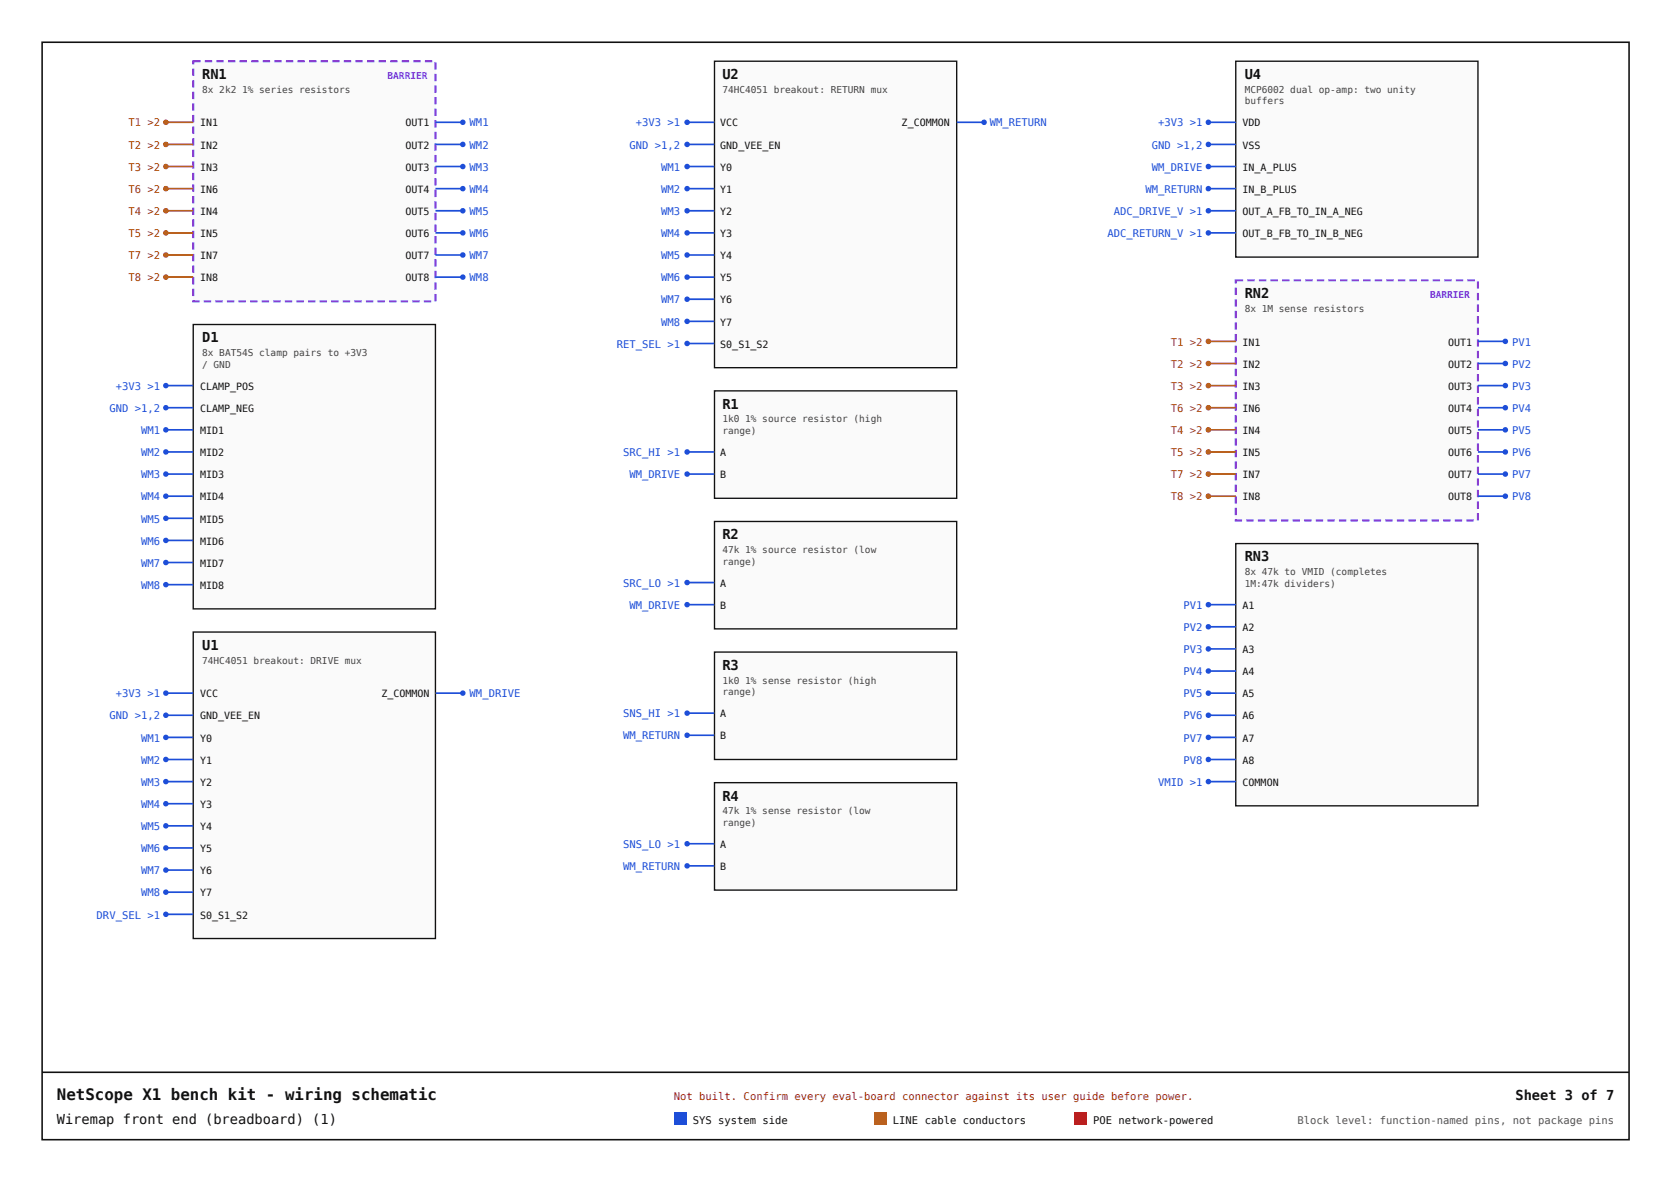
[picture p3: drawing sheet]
<svg xmlns="http://www.w3.org/2000/svg" width="420mm" height="297mm" viewBox="0 0 420 297" stroke-linecap="round" stroke-linejoin="round" font-family="sans-serif">
<path d="M48.6 15.4h60.8v60.3h-60.8z" fill="#fafafa"/>
<path d="M51.5 15.1h1.8v.5h-1.8zM54.4 15.1h1.8v.5h-1.8zM57.3 15.1h1.8v.5h-1.8zM60.2 15.1h1.9v.5h-1.9zM63.1 15.1h1.9v.5h-1.9zM66 15.1h1.9v.5h-1.9zM68.9 15.1h1.9v.5h-1.9zM71.9 15.1h1.8v.5h-1.8zM74.8 15.1h1.8v.5h-1.8zM77.7 15.1h1.8v.5h-1.8zM80.6 15.1h1.8v.5h-1.8zM83.5 15.1h1.8v.5h-1.8zM86.4 15.1h1.9v.5h-1.9zM89.3 15.1h1.9v.5h-1.9zM92.2 15.1h1.9v.5h-1.9zM95.1 15.1h1.9v.5h-1.9zM98.1 15.1h1.8v.5h-1.8zM101 15.1h1.8v.5h-1.8zM103.9 15.1h1.8v.5h-1.8zM106.8 15.1h1.8v.5h-1.8zM109.2 15.6h.5v1.9h-.5zM109.2 18.6h.5v1.8h-.5zM109.2 21.5h.5v1.8h-.5zM109.2 24.4h.5v1.8h-.5zM109.2 27.3h.5v1.8h-.5zM109.2 30.2h.5v1.9h-.5zM109.2 33.1h.5v1.9h-.5zM109.2 36h.5v1.9h-.5zM109.2 38.9h.5v1.9h-.5zM109.2 41.8h.5v1.9h-.5zM109.2 44.8h.5v1.8h-.5zM109.2 47.7h.5v1.8h-.5zM109.2 50.6h.5v1.8h-.5zM109.2 53.5h.5v1.8h-.5zM109.2 56.4h.5v1.9h-.5zM109.2 59.3h.5v1.9h-.5zM109.2 62.2h.5v1.9h-.5zM109.2 65.1h.5v1.9h-.5zM109.2 68h.5v1.9h-.5zM109.2 71h.5v1.8h-.5zM109.2 73.9h.5v1.8h-.5zM106.5 75.5h1.9v.5h-1.9zM103.6 75.5h1.9v.5h-1.9zM100.7 75.5h1.9v.5h-1.9zM97.8 75.5h1.8v.5h-1.8zM94.9 75.5h1.8v.5h-1.8zM92 75.5h1.8v.5h-1.8zM89.1 75.5h1.8v.5h-1.8zM86.1 75.5h1.9v.5h-1.9zM83.2 75.5h1.9v.5h-1.9zM80.3 75.5h1.9v.5h-1.9zM77.4 75.5h1.9v.5h-1.9zM74.5 75.5h1.9v.5h-1.9zM71.6 75.5h1.8v.5h-1.8zM68.7 75.5h1.8v.5h-1.8zM65.8 75.5h1.8v.5h-1.8zM62.9 75.5h1.8v.5h-1.8zM59.9 75.5h1.9v.5h-1.9zM57 75.5h1.9v.5h-1.9zM54.1 75.5h1.9v.5h-1.9zM51.2 75.5h1.9v.5h-1.9zM48.3 75.5h.5v.2h-.2v-.2h1.6v.5h-1.9zM48.3 72.5h.5v1.9h-.5zM48.3 69.6h.5v1.9h-.5zM48.3 66.7h.5v1.9h-.5zM48.3 63.8h.5v1.9h-.5zM48.3 60.9h.5v1.9h-.5zM48.3 58h.5v1.8h-.5zM48.3 55.1h.5v1.8h-.5zM48.3 52.2h.5v1.8h-.5zM48.3 49.3h.5v1.8h-.5zM48.3 46.3h.5v1.9h-.5zM48.3 43.4h.5v1.9h-.5zM48.3 40.5h.5v1.9h-.5zM48.3 37.6h.5v1.9h-.5zM48.3 34.7h.5v1.9h-.5zM48.3 31.8h.5v1.8h-.5zM48.3 28.9h.5v1.8h-.5zM48.3 26h.5v1.8h-.5zM48.3 23.1h.5v1.8h-.5zM48.3 20.1h.5v1.9h-.5zM48.3 17.2h.5v1.9h-.5zM48.3 15.1h2.1v.5h-1.8v-.2h.2v.8h-.5z" fill="#7c3aed"/>
<path d="M41.7 30.7h6.9" fill="none" stroke="#b45309" stroke-width=".42"/>
<circle cx="41.7" cy="30.7" r=".69" fill="#b45309"/>
<path d="M41.7 36.3h6.9" fill="none" stroke="#b45309" stroke-width=".42"/>
<circle cx="41.7" cy="36.3" r=".69" fill="#b45309"/>
<path d="M41.7 41.8h6.9" fill="none" stroke="#b45309" stroke-width=".42"/>
<circle cx="41.7" cy="41.8" r=".69" fill="#b45309"/>
<path d="M41.7 47.4h6.9" fill="none" stroke="#b45309" stroke-width=".42"/>
<circle cx="41.7" cy="47.4" r=".69" fill="#b45309"/>
<path d="M41.7 53h6.9" fill="none" stroke="#b45309" stroke-width=".42"/>
<circle cx="41.7" cy="53" r=".69" fill="#b45309"/>
<path d="M41.7 58.5h6.9" fill="none" stroke="#b45309" stroke-width=".42"/>
<circle cx="41.7" cy="58.5" r=".69" fill="#b45309"/>
<path d="M41.7 64.1h6.9" fill="none" stroke="#b45309" stroke-width=".42"/>
<circle cx="41.7" cy="64.1" r=".69" fill="#b45309"/>
<path d="M41.7 69.6h6.9" fill="none" stroke="#b45309" stroke-width=".42"/>
<circle cx="41.7" cy="69.6" r=".69" fill="#b45309"/>
<path d="M109.4 30.7h6.9" fill="none" stroke="#1d4ed8" stroke-width=".42"/>
<circle cx="116.3" cy="30.7" r=".69" fill="#1d4ed8"/>
<path d="M109.4 36.3h6.9" fill="none" stroke="#1d4ed8" stroke-width=".42"/>
<circle cx="116.3" cy="36.3" r=".69" fill="#1d4ed8"/>
<path d="M109.4 41.8h6.9" fill="none" stroke="#1d4ed8" stroke-width=".42"/>
<circle cx="116.3" cy="41.8" r=".69" fill="#1d4ed8"/>
<path d="M109.4 47.4h6.9" fill="none" stroke="#1d4ed8" stroke-width=".42"/>
<circle cx="116.3" cy="47.4" r=".69" fill="#1d4ed8"/>
<path d="M109.4 53h6.9" fill="none" stroke="#1d4ed8" stroke-width=".42"/>
<circle cx="116.3" cy="53" r=".69" fill="#1d4ed8"/>
<path d="M109.4 58.5h6.9" fill="none" stroke="#1d4ed8" stroke-width=".42"/>
<circle cx="116.3" cy="58.5" r=".69" fill="#1d4ed8"/>
<path d="M109.4 64.1h6.9" fill="none" stroke="#1d4ed8" stroke-width=".42"/>
<circle cx="116.3" cy="64.1" r=".69" fill="#1d4ed8"/>
<path d="M109.4 69.6h6.9" fill="none" stroke="#1d4ed8" stroke-width=".42"/>
<circle cx="116.3" cy="69.6" r=".69" fill="#1d4ed8"/>
<path d="M48.6 81.5h60.8v71.5h-60.8z" fill="#fafafa"/>
<path d="M48.6 81.5h60.8v71.5h-60.8z" fill="none" stroke="#111" stroke-width=".34"/>
<path d="M41.7 96.9h6.9" fill="none" stroke="#1d4ed8" stroke-width=".42"/>
<circle cx="41.7" cy="96.9" r=".69" fill="#1d4ed8"/>
<path d="M41.7 102.5h6.9" fill="none" stroke="#1d4ed8" stroke-width=".42"/>
<circle cx="41.7" cy="102.5" r=".69" fill="#1d4ed8"/>
<path d="M41.7 108h6.9" fill="none" stroke="#1d4ed8" stroke-width=".42"/>
<circle cx="41.7" cy="108" r=".69" fill="#1d4ed8"/>
<path d="M41.7 113.6h6.9" fill="none" stroke="#1d4ed8" stroke-width=".42"/>
<circle cx="41.7" cy="113.6" r=".69" fill="#1d4ed8"/>
<path d="M41.7 119.1h6.9" fill="none" stroke="#1d4ed8" stroke-width=".42"/>
<circle cx="41.7" cy="119.1" r=".69" fill="#1d4ed8"/>
<path d="M41.7 124.7h6.9" fill="none" stroke="#1d4ed8" stroke-width=".42"/>
<circle cx="41.7" cy="124.7" r=".69" fill="#1d4ed8"/>
<path d="M41.7 130.2h6.9" fill="none" stroke="#1d4ed8" stroke-width=".42"/>
<circle cx="41.7" cy="130.2" r=".69" fill="#1d4ed8"/>
<path d="M41.7 135.8h6.9" fill="none" stroke="#1d4ed8" stroke-width=".42"/>
<circle cx="41.7" cy="135.8" r=".69" fill="#1d4ed8"/>
<path d="M41.7 141.4h6.9" fill="none" stroke="#1d4ed8" stroke-width=".42"/>
<circle cx="41.7" cy="141.4" r=".69" fill="#1d4ed8"/>
<path d="M41.7 146.9h6.9" fill="none" stroke="#1d4ed8" stroke-width=".42"/>
<circle cx="41.7" cy="146.9" r=".69" fill="#1d4ed8"/>
<path d="M48.6 158.8h60.8v77h-60.8z" fill="#fafafa"/>
<path d="M48.6 158.8h60.8v77h-60.8z" fill="none" stroke="#111" stroke-width=".34"/>
<path d="M41.7 174.2h6.9" fill="none" stroke="#1d4ed8" stroke-width=".42"/>
<circle cx="41.7" cy="174.2" r=".69" fill="#1d4ed8"/>
<path d="M41.7 179.7h6.9" fill="none" stroke="#1d4ed8" stroke-width=".42"/>
<circle cx="41.7" cy="179.7" r=".69" fill="#1d4ed8"/>
<path d="M41.7 185.3h6.9" fill="none" stroke="#1d4ed8" stroke-width=".42"/>
<circle cx="41.7" cy="185.3" r=".69" fill="#1d4ed8"/>
<path d="M41.7 190.8h6.9" fill="none" stroke="#1d4ed8" stroke-width=".42"/>
<circle cx="41.7" cy="190.8" r=".69" fill="#1d4ed8"/>
<path d="M41.7 196.4h6.9" fill="none" stroke="#1d4ed8" stroke-width=".42"/>
<circle cx="41.7" cy="196.4" r=".69" fill="#1d4ed8"/>
<path d="M41.7 202h6.9" fill="none" stroke="#1d4ed8" stroke-width=".42"/>
<circle cx="41.7" cy="202" r=".69" fill="#1d4ed8"/>
<path d="M41.7 207.5h6.9" fill="none" stroke="#1d4ed8" stroke-width=".42"/>
<circle cx="41.7" cy="207.5" r=".69" fill="#1d4ed8"/>
<path d="M41.7 213.1h6.9" fill="none" stroke="#1d4ed8" stroke-width=".42"/>
<circle cx="41.7" cy="213.1" r=".69" fill="#1d4ed8"/>
<path d="M41.7 218.6h6.9" fill="none" stroke="#1d4ed8" stroke-width=".42"/>
<circle cx="41.7" cy="218.6" r=".69" fill="#1d4ed8"/>
<path d="M41.7 224.2h6.9" fill="none" stroke="#1d4ed8" stroke-width=".42"/>
<circle cx="41.7" cy="224.2" r=".69" fill="#1d4ed8"/>
<path d="M109.4 174.2h6.9" fill="none" stroke="#1d4ed8" stroke-width=".42"/>
<circle cx="116.3" cy="174.2" r=".69" fill="#1d4ed8"/>
<path d="M41.7 229.7h6.9" fill="none" stroke="#1d4ed8" stroke-width=".42"/>
<circle cx="41.7" cy="229.7" r=".69" fill="#1d4ed8"/>
<path d="M179.6 15.4h60.8v77h-60.8z" fill="#fafafa"/>
<path d="M179.6 15.4h60.8v77h-60.8z" fill="none" stroke="#111" stroke-width=".34"/>
<path d="M172.7 30.7h6.9" fill="none" stroke="#1d4ed8" stroke-width=".42"/>
<circle cx="172.7" cy="30.7" r=".69" fill="#1d4ed8"/>
<path d="M172.7 36.3h6.9" fill="none" stroke="#1d4ed8" stroke-width=".42"/>
<circle cx="172.7" cy="36.3" r=".69" fill="#1d4ed8"/>
<path d="M172.7 41.8h6.9" fill="none" stroke="#1d4ed8" stroke-width=".42"/>
<circle cx="172.7" cy="41.8" r=".69" fill="#1d4ed8"/>
<path d="M172.7 47.4h6.9" fill="none" stroke="#1d4ed8" stroke-width=".42"/>
<circle cx="172.7" cy="47.4" r=".69" fill="#1d4ed8"/>
<path d="M172.7 53h6.9" fill="none" stroke="#1d4ed8" stroke-width=".42"/>
<circle cx="172.7" cy="53" r=".69" fill="#1d4ed8"/>
<path d="M172.7 58.5h6.9" fill="none" stroke="#1d4ed8" stroke-width=".42"/>
<circle cx="172.7" cy="58.5" r=".69" fill="#1d4ed8"/>
<path d="M172.7 64.1h6.9" fill="none" stroke="#1d4ed8" stroke-width=".42"/>
<circle cx="172.7" cy="64.1" r=".69" fill="#1d4ed8"/>
<path d="M172.7 69.6h6.9" fill="none" stroke="#1d4ed8" stroke-width=".42"/>
<circle cx="172.7" cy="69.6" r=".69" fill="#1d4ed8"/>
<path d="M172.7 75.2h6.9" fill="none" stroke="#1d4ed8" stroke-width=".42"/>
<circle cx="172.7" cy="75.2" r=".69" fill="#1d4ed8"/>
<path d="M172.7 80.7h6.9" fill="none" stroke="#1d4ed8" stroke-width=".42"/>
<circle cx="172.7" cy="80.7" r=".69" fill="#1d4ed8"/>
<path d="M240.4 30.7h6.9" fill="none" stroke="#1d4ed8" stroke-width=".42"/>
<circle cx="247.3" cy="30.7" r=".69" fill="#1d4ed8"/>
<path d="M172.7 86.3h6.9" fill="none" stroke="#1d4ed8" stroke-width=".42"/>
<circle cx="172.7" cy="86.3" r=".69" fill="#1d4ed8"/>
<path d="M179.6 98.2h60.8v27h-60.8z" fill="#fafafa"/>
<path d="M179.6 98.2h60.8v27h-60.8z" fill="none" stroke="#111" stroke-width=".34"/>
<path d="M172.7 113.6h6.9" fill="none" stroke="#1d4ed8" stroke-width=".42"/>
<circle cx="172.7" cy="113.6" r=".69" fill="#1d4ed8"/>
<path d="M172.7 119.1h6.9" fill="none" stroke="#1d4ed8" stroke-width=".42"/>
<circle cx="172.7" cy="119.1" r=".69" fill="#1d4ed8"/>
<path d="M179.6 131h60.8v27h-60.8z" fill="#fafafa"/>
<path d="M179.6 131h60.8v27h-60.8z" fill="none" stroke="#111" stroke-width=".34"/>
<path d="M172.7 146.4h6.9" fill="none" stroke="#1d4ed8" stroke-width=".42"/>
<circle cx="172.7" cy="146.4" r=".69" fill="#1d4ed8"/>
<path d="M172.7 151.9h6.9" fill="none" stroke="#1d4ed8" stroke-width=".42"/>
<circle cx="172.7" cy="151.9" r=".69" fill="#1d4ed8"/>
<path d="M179.6 163.8h60.8v27h-60.8z" fill="#fafafa"/>
<path d="M179.6 163.8h60.8v27h-60.8z" fill="none" stroke="#111" stroke-width=".34"/>
<path d="M172.7 179.2h6.9" fill="none" stroke="#1d4ed8" stroke-width=".42"/>
<circle cx="172.7" cy="179.2" r=".69" fill="#1d4ed8"/>
<path d="M172.7 184.8h6.9" fill="none" stroke="#1d4ed8" stroke-width=".42"/>
<circle cx="172.7" cy="184.8" r=".69" fill="#1d4ed8"/>
<path d="M179.6 196.7h60.8v27h-60.8z" fill="#fafafa"/>
<path d="M179.6 196.7h60.8v27h-60.8z" fill="none" stroke="#111" stroke-width=".34"/>
<path d="M172.7 212h6.9" fill="none" stroke="#1d4ed8" stroke-width=".42"/>
<circle cx="172.7" cy="212" r=".69" fill="#1d4ed8"/>
<path d="M172.7 217.6h6.9" fill="none" stroke="#1d4ed8" stroke-width=".42"/>
<circle cx="172.7" cy="217.6" r=".69" fill="#1d4ed8"/>
<path d="M310.6 15.4h60.8v49.2h-60.8z" fill="#fafafa"/>
<path d="M310.6 15.4h60.8v49.2h-60.8z" fill="none" stroke="#111" stroke-width=".34"/>
<path d="M303.7 30.7h6.9" fill="none" stroke="#1d4ed8" stroke-width=".42"/>
<circle cx="303.7" cy="30.7" r=".69" fill="#1d4ed8"/>
<path d="M303.7 36.3h6.9" fill="none" stroke="#1d4ed8" stroke-width=".42"/>
<circle cx="303.7" cy="36.3" r=".69" fill="#1d4ed8"/>
<path d="M303.7 41.8h6.9" fill="none" stroke="#1d4ed8" stroke-width=".42"/>
<circle cx="303.7" cy="41.8" r=".69" fill="#1d4ed8"/>
<path d="M303.7 47.4h6.9" fill="none" stroke="#1d4ed8" stroke-width=".42"/>
<circle cx="303.7" cy="47.4" r=".69" fill="#1d4ed8"/>
<path d="M303.7 53h6.9" fill="none" stroke="#1d4ed8" stroke-width=".42"/>
<circle cx="303.7" cy="53" r=".69" fill="#1d4ed8"/>
<path d="M303.7 58.5h6.9" fill="none" stroke="#1d4ed8" stroke-width=".42"/>
<circle cx="303.7" cy="58.5" r=".69" fill="#1d4ed8"/>
<path d="M310.6 70.4h60.8v60.4h-60.8z" fill="#fafafa"/>
<path d="M313.5 70.2h1.8v.5h-1.8zM316.4 70.2h1.8v.5h-1.8zM319.3 70.2h1.9v.5h-1.9zM322.2 70.2h1.9v.5h-1.9zM325.1 70.2h1.9v.5h-1.9zM328 70.2h1.9v.5h-1.9zM330.9 70.2h1.9v.5h-1.9zM333.9 70.2h1.8v.5h-1.8zM336.8 70.2h1.8v.5h-1.8zM339.7 70.2h1.8v.5h-1.8zM342.6 70.2h1.8v.5h-1.8zM345.5 70.2h1.9v.5h-1.9zM348.4 70.2h1.9v.5h-1.9zM351.3 70.2h1.9v.5h-1.9zM354.2 70.2h1.9v.5h-1.9zM357.1 70.2h1.9v.5h-1.9zM360.1 70.2h1.8v.5h-1.8zM363 70.2h1.8v.5h-1.8zM365.9 70.2h1.8v.5h-1.8zM368.8 70.2h1.8v.5h-1.8zM371.2 70.7h.5v1.8h-.5zM371.2 73.6h.5v1.9h-.5zM371.2 76.5h.5v1.9h-.5zM371.2 79.4h.5v1.9h-.5zM371.2 82.3h.5v1.9h-.5zM371.2 85.2h.5v1.9h-.5zM371.2 88.2h.5v1.8h-.5zM371.2 91.1h.5v1.8h-.5zM371.2 94h.5v1.8h-.5zM371.2 96.9h.5v1.8h-.5zM371.2 99.8h.5v1.9h-.5zM371.2 102.7h.5v1.9h-.5zM371.2 105.6h.5v1.9h-.5zM371.2 108.5h.5v1.9h-.5zM371.2 111.4h.5v1.9h-.5zM371.2 114.4h.5v1.8h-.5zM371.2 117.3h.5v1.8h-.5zM371.2 120.2h.5v1.8h-.5zM371.2 123.1h.5v1.8h-.5zM371.2 126h.5v1.9h-.5zM371.2 128.9h.5v1.9h-.5zM368.5 130.5h1.9v.5h-1.9zM365.6 130.5h1.9v.5h-1.9zM362.7 130.5h1.9v.5h-1.9zM359.8 130.5h1.8v.5h-1.8zM356.9 130.5h1.8v.5h-1.8zM354 130.5h1.8v.5h-1.8zM351.1 130.5h1.8v.5h-1.8zM348.1 130.5h1.9v.5h-1.9zM345.2 130.5h1.9v.5h-1.9zM342.3 130.5h1.9v.5h-1.9zM339.4 130.5h1.9v.5h-1.9zM336.5 130.5h1.9v.5h-1.9zM333.6 130.5h1.8v.5h-1.8zM330.7 130.5h1.8v.5h-1.8zM327.8 130.5h1.8v.5h-1.8zM324.9 130.5h1.8v.5h-1.8zM321.9 130.5h1.9v.5h-1.9zM319 130.5h1.9v.5h-1.9zM316.1 130.5h1.9v.5h-1.9zM313.2 130.5h1.9v.5h-1.9zM310.3 130.5h.5v.3h-.2v-.3h1.6v.5h-1.9zM310.3 127.6h.5v1.8h-.5zM310.3 124.7h.5v1.8h-.5zM310.3 121.8h.5v1.8h-.5zM310.3 118.9h.5v1.8h-.5zM310.3 115.9h.5v1.9h-.5zM310.3 113h.5v1.9h-.5zM310.3 110.1h.5v1.9h-.5zM310.3 107.2h.5v1.9h-.5zM310.3 104.3h.5v1.9h-.5zM310.3 101.4h.5v1.8h-.5zM310.3 98.5h.5v1.8h-.5zM310.3 95.6h.5v1.8h-.5zM310.3 92.7h.5v1.8h-.5zM310.3 89.7h.5v1.9h-.5zM310.3 86.8h.5v1.9h-.5zM310.3 83.9h.5v1.9h-.5zM310.3 81h.5v1.9h-.5zM310.3 78.1h.5v1.9h-.5zM310.3 75.2h.5v1.8h-.5zM310.3 72.3h.5v1.8h-.5zM310.3 70.2h2.1v.5h-1.8v-.3h.2v.8h-.5z" fill="#7c3aed"/>
<path d="M303.7 85.8h6.9" fill="none" stroke="#b45309" stroke-width=".42"/>
<circle cx="303.7" cy="85.8" r=".69" fill="#b45309"/>
<path d="M303.7 91.3h6.9" fill="none" stroke="#b45309" stroke-width=".42"/>
<circle cx="303.7" cy="91.3" r=".69" fill="#b45309"/>
<path d="M303.7 96.9h6.9" fill="none" stroke="#b45309" stroke-width=".42"/>
<circle cx="303.7" cy="96.9" r=".69" fill="#b45309"/>
<path d="M303.7 102.5h6.9" fill="none" stroke="#b45309" stroke-width=".42"/>
<circle cx="303.7" cy="102.5" r=".69" fill="#b45309"/>
<path d="M303.7 108h6.9" fill="none" stroke="#b45309" stroke-width=".42"/>
<circle cx="303.7" cy="108" r=".69" fill="#b45309"/>
<path d="M303.7 113.6h6.9" fill="none" stroke="#b45309" stroke-width=".42"/>
<circle cx="303.7" cy="113.6" r=".69" fill="#b45309"/>
<path d="M303.7 119.1h6.9" fill="none" stroke="#b45309" stroke-width=".42"/>
<circle cx="303.7" cy="119.1" r=".69" fill="#b45309"/>
<path d="M303.7 124.7h6.9" fill="none" stroke="#b45309" stroke-width=".42"/>
<circle cx="303.7" cy="124.7" r=".69" fill="#b45309"/>
<path d="M371.4 85.8h6.9" fill="none" stroke="#1d4ed8" stroke-width=".42"/>
<circle cx="378.3" cy="85.8" r=".69" fill="#1d4ed8"/>
<path d="M371.4 91.3h6.9" fill="none" stroke="#1d4ed8" stroke-width=".42"/>
<circle cx="378.3" cy="91.3" r=".69" fill="#1d4ed8"/>
<path d="M371.4 96.9h6.9" fill="none" stroke="#1d4ed8" stroke-width=".42"/>
<circle cx="378.3" cy="96.9" r=".69" fill="#1d4ed8"/>
<path d="M371.4 102.5h6.9" fill="none" stroke="#1d4ed8" stroke-width=".42"/>
<circle cx="378.3" cy="102.5" r=".69" fill="#1d4ed8"/>
<path d="M371.4 108h6.9" fill="none" stroke="#1d4ed8" stroke-width=".42"/>
<circle cx="378.3" cy="108" r=".69" fill="#1d4ed8"/>
<path d="M371.4 113.6h6.9" fill="none" stroke="#1d4ed8" stroke-width=".42"/>
<circle cx="378.3" cy="113.6" r=".69" fill="#1d4ed8"/>
<path d="M371.4 119.1h6.9" fill="none" stroke="#1d4ed8" stroke-width=".42"/>
<circle cx="378.3" cy="119.1" r=".69" fill="#1d4ed8"/>
<path d="M371.4 124.7h6.9" fill="none" stroke="#1d4ed8" stroke-width=".42"/>
<circle cx="378.3" cy="124.7" r=".69" fill="#1d4ed8"/>
<path d="M310.6 136.6h60.8v65.9h-60.8z" fill="#fafafa"/>
<path d="M310.6 136.6h60.8v65.9h-60.8z" fill="none" stroke="#111" stroke-width=".34"/>
<path d="M303.7 151.9h6.9" fill="none" stroke="#1d4ed8" stroke-width=".42"/>
<circle cx="303.7" cy="151.9" r=".69" fill="#1d4ed8"/>
<path d="M303.7 157.5h6.9" fill="none" stroke="#1d4ed8" stroke-width=".42"/>
<circle cx="303.7" cy="157.5" r=".69" fill="#1d4ed8"/>
<path d="M303.7 163.1h6.9" fill="none" stroke="#1d4ed8" stroke-width=".42"/>
<circle cx="303.7" cy="163.1" r=".69" fill="#1d4ed8"/>
<path d="M303.7 168.6h6.9" fill="none" stroke="#1d4ed8" stroke-width=".42"/>
<circle cx="303.7" cy="168.6" r=".69" fill="#1d4ed8"/>
<path d="M303.7 174.2h6.9" fill="none" stroke="#1d4ed8" stroke-width=".42"/>
<circle cx="303.7" cy="174.2" r=".69" fill="#1d4ed8"/>
<path d="M303.7 179.7h6.9" fill="none" stroke="#1d4ed8" stroke-width=".42"/>
<circle cx="303.7" cy="179.7" r=".69" fill="#1d4ed8"/>
<path d="M303.7 185.3h6.9" fill="none" stroke="#1d4ed8" stroke-width=".42"/>
<circle cx="303.7" cy="185.3" r=".69" fill="#1d4ed8"/>
<path d="M303.7 190.8h6.9" fill="none" stroke="#1d4ed8" stroke-width=".42"/>
<circle cx="303.7" cy="190.8" r=".69" fill="#1d4ed8"/>
<path d="M303.7 196.4h6.9" fill="none" stroke="#1d4ed8" stroke-width=".42"/>
<circle cx="303.7" cy="196.4" r=".69" fill="#1d4ed8"/>
<path d="M10.6 10.6h398.8v275.8h-398.8zM10.6 269.4h398.8" fill="none" stroke="#111" stroke-width=".4"/>
<path d="M169.4 279.5h3.2v3.2h-3.2z" fill="#1d4ed8"/>
<path d="M219.7 279.5h3.1v3.2h-3.1z" fill="#b45309"/>
<path d="M269.9 279.5h3.2v3.2h-3.2z" fill="#b91c1c"/>
<text font-size="4" fill="#111" x="14.3" y="276.3">NetScope X1 bench kit - wiring schematic</text>
<g font-size="3.4" fill="#111">
<text x="50.8" y="19.9">RN1</text>
<text x="181.5" y="19.9">U2</text>
<text x="312.8" y="19.9">U4</text>
<text x="312.8" y="74.9">RN2</text>
<text x="50.8" y="86">D1</text>
<text x="181.5" y="102.7">R1</text>
<text x="181.5" y="135.5">R2</text>
<text x="312.8" y="141.1">RN3</text>
<text x="50.8" y="163.3">U1</text>
<text x="181.5" y="168.3">R3</text>
<text x="181.5" y="201.2">R4</text>
<text x="380.9" y="276.3">Sheet 3 of 7</text>
<text x="14.3" y="282.4">Wiremap front end (breadboard) (1)</text>
</g>
<g font-size="2.6" fill="#b45309">
<text x="32.3" y="31.8">T1 &gt;2</text>
<text x="32.3" y="37.3">T2 &gt;2</text>
<text x="32.3" y="42.9">T3 &gt;2</text>
<text x="32.3" y="48.5">T6 &gt;2</text>
<text x="32.3" y="54">T4 &gt;2</text>
<text x="32.3" y="59.6">T5 &gt;2</text>
<text x="32.3" y="65.1">T7 &gt;2</text>
<text x="32.3" y="70.7">T8 &gt;2</text>
<text x="294.3" y="86.8">T1 &gt;2</text>
<text x="294.3" y="92.4">T2 &gt;2</text>
<text x="294.3" y="97.9">T3 &gt;2</text>
<text x="294.3" y="103.5">T6 &gt;2</text>
<text x="294.3" y="109.1">T4 &gt;2</text>
<text x="294.3" y="114.6">T5 &gt;2</text>
<text x="294.3" y="120.2">T7 &gt;2</text>
<text x="294.3" y="125.7">T8 &gt;2</text>
</g>
<g font-size="2.6" fill="#1d4ed8">
<text x="118" y="31.8">WM1</text>
<text x="159.8" y="31.8">+3V3 &gt;1</text>
<text x="248.8" y="31.8">WM_RETURN</text>
<text x="291.1" y="31.8">+3V3 &gt;1</text>
<text x="118" y="37.3">WM2</text>
<text x="158.2" y="37.3">GND &gt;1,2</text>
<text x="289.5" y="37.3">GND &gt;1,2</text>
<text x="118" y="42.9">WM3</text>
<text x="166.2" y="42.9">WM1</text>
<text x="289.5" y="42.9">WM_DRIVE</text>
<text x="118" y="48.5">WM4</text>
<text x="166.2" y="48.5">WM2</text>
<text x="287.9" y="48.5">WM_RETURN</text>
<text x="118" y="54">WM5</text>
<text x="118" y="59.6">WM6</text>
<text x="166.2" y="54">WM3</text>
<text x="166.2" y="59.6">WM4</text>
<text x="278.3" y="59.6">ADC_RETURN_V &gt;1</text>
<text x="279.9" y="54">ADC_DRIVE_V &gt;1</text>
<text x="118" y="65.1">WM7</text>
<text x="166.2" y="65.1">WM5</text>
<text x="118" y="70.7">WM8</text>
<text x="166.2" y="70.7">WM6</text>
<text x="166.2" y="76.2">WM7</text>
<text x="166.2" y="81.8">WM8</text>
<text x="155" y="87.4">RET_SEL &gt;1</text>
<text x="380" y="86.8">PV1</text>
<text x="380" y="92.4">PV2</text>
<text x="29.1" y="97.9">+3V3 &gt;1</text>
<text x="380" y="97.9">PV3</text>
<text x="27.5" y="103.5">GND &gt;1,2</text>
<text x="380" y="103.5">PV4</text>
<text x="35.4" y="109.1">WM1</text>
<text x="380" y="109.1">PV5</text>
<text x="35.4" y="114.6">WM2</text>
<text x="156.6" y="114.6">SRC_HI &gt;1</text>
<text x="380" y="114.6">PV6</text>
<text x="35.4" y="120.2">WM3</text>
<text x="35.4" y="125.7">WM4</text>
<text x="158.2" y="120.2">WM_DRIVE</text>
<text x="380" y="120.2">PV7</text>
<text x="380" y="125.7">PV8</text>
<text x="35.4" y="131.3">WM5</text>
<text x="35.4" y="136.9">WM6</text>
<text x="35.4" y="142.4">WM7</text>
<text x="35.4" y="148">WM8</text>
<text x="156.6" y="147.4">SRC_LO &gt;1</text>
<text x="158.2" y="153">WM_DRIVE</text>
<text x="297.4" y="153">PV1</text>
<text x="297.4" y="158.6">PV2</text>
<text x="297.4" y="164.1">PV3</text>
<text x="297.4" y="169.7">PV4</text>
<text x="29.1" y="175.2">+3V3 &gt;1</text>
<text x="118" y="175.2">WM_DRIVE</text>
<text x="297.4" y="175.2">PV5</text>
<text x="27.5" y="180.8">GND &gt;1,2</text>
<text x="156.6" y="180.3">SNS_HI &gt;1</text>
<text x="156.6" y="185.8">WM_RETURN</text>
<text x="297.4" y="180.8">PV6</text>
<text x="35.4" y="186.3">WM1</text>
<text x="35.4" y="191.9">WM2</text>
<text x="297.4" y="186.3">PV7</text>
<text x="297.4" y="191.9">PV8</text>
<text x="35.4" y="197.5">WM3</text>
<text x="291.1" y="197.5">VMID &gt;1</text>
<text x="35.4" y="203">WM4</text>
<text x="35.4" y="208.6">WM5</text>
<text x="35.4" y="214.1">WM6</text>
<text x="156.6" y="213.1">SNS_LO &gt;1</text>
<text x="35.4" y="219.7">WM7</text>
<text x="156.6" y="218.6">WM_RETURN</text>
<text x="35.4" y="225.2">WM8</text>
<text x="24.3" y="230.8">DRV_SEL &gt;1</text>
</g>
<text font-size="2.6" fill="#b91c1c" x="169.4" y="276.3">Not built. Confirm every eval-board connector against its user guide before power.</text>
<g font-size="2.6" fill="#111">
<text x="174.1" y="282.4">SYS system side</text>
<text x="224.4" y="282.4">LINE cable conductors</text>
<text x="274.7" y="282.4">POE network-powered</text>
</g>
<text font-size="2.6" fill="#555" x="326.1" y="282.4">Block level: function-named pins, not package pins</text>
<g font-size="2.5" fill="#111">
<text x="50.3" y="31.8">IN1</text>
<text x="101.9" y="31.8">OUT1</text>
<text x="181" y="31.8">VCC</text>
<text x="226.6" y="31.8">Z_COMMON</text>
<text x="312.3" y="31.8">VDD</text>
<text x="50.3" y="37.3">IN2</text>
<text x="101.9" y="37.3">OUT2</text>
<text x="181" y="37.3">GND_VEE_EN</text>
<text x="312.3" y="37.3">VSS</text>
<text x="50.3" y="42.9">IN3</text>
<text x="101.9" y="42.9">OUT3</text>
<text x="181" y="42.9">Y0</text>
<text x="312.3" y="42.9">IN_A_PLUS</text>
<text x="50.3" y="48.5">IN6</text>
<text x="101.9" y="48.5">OUT4</text>
<text x="181" y="48.5">Y1</text>
<text x="312.3" y="48.5">IN_B_PLUS</text>
<text x="50.3" y="54">IN4</text>
<text x="50.3" y="59.6">IN5</text>
<text x="101.9" y="54">OUT5</text>
<text x="101.9" y="59.6">OUT6</text>
<text x="181" y="54">Y2</text>
<text x="181" y="59.6">Y3</text>
<text x="312.3" y="54">OUT_A_FB_TO_IN_A_NEG</text>
<text x="312.3" y="59.6">OUT_B_FB_TO_IN_B_NEG</text>
<text x="50.3" y="65.1">IN7</text>
<text x="101.9" y="65.1">OUT7</text>
<text x="181" y="65.1">Y4</text>
<text x="50.3" y="70.7">IN8</text>
<text x="101.9" y="70.7">OUT8</text>
<text x="181" y="70.7">Y5</text>
<text x="181" y="76.2">Y6</text>
<text x="181" y="81.8">Y7</text>
<text x="181" y="87.4">S0_S1_S2</text>
<text x="312.3" y="86.8">IN1</text>
<text x="363.9" y="86.8">OUT1</text>
<text x="312.3" y="92.4">IN2</text>
<text x="363.9" y="92.4">OUT2</text>
<text x="50.3" y="97.9">CLAMP_POS</text>
<text x="312.3" y="97.9">IN3</text>
<text x="363.9" y="97.9">OUT3</text>
<text x="50.3" y="103.5">CLAMP_NEG</text>
<text x="312.3" y="103.5">IN6</text>
<text x="363.9" y="103.5">OUT4</text>
<text x="50.3" y="109.1">MID1</text>
<text x="312.3" y="109.1">IN4</text>
<text x="363.9" y="109.1">OUT5</text>
<text x="50.3" y="114.6">MID2</text>
<text x="181" y="114.6">A</text>
<text x="312.3" y="114.6">IN5</text>
<text x="363.9" y="114.6">OUT6</text>
<text x="50.3" y="120.2">MID3</text>
<text x="50.3" y="125.7">MID4</text>
<text x="181" y="120.2">B</text>
<text x="312.3" y="120.2">IN7</text>
<text x="312.3" y="125.7">IN8</text>
<text x="363.9" y="120.2">OUT7</text>
<text x="363.9" y="125.7">OUT8</text>
<text x="50.3" y="131.3">MID5</text>
<text x="50.3" y="136.9">MID6</text>
<text x="50.3" y="142.4">MID7</text>
<text x="50.3" y="148">MID8</text>
<text x="181" y="147.4">A</text>
<text x="181" y="153">B</text>
<text x="312.3" y="153">A1</text>
<text x="312.3" y="158.6">A2</text>
<text x="312.3" y="164.1">A3</text>
<text x="312.3" y="169.7">A4</text>
<text x="50.3" y="175.2">VCC</text>
<text x="95.9" y="175.2">Z_COMMON</text>
<text x="312.3" y="175.2">A5</text>
<text x="50.3" y="180.8">GND_VEE_EN</text>
<text x="181" y="180.3">A</text>
<text x="181" y="185.8">B</text>
<text x="312.3" y="180.8">A6</text>
<text x="50.3" y="186.3">Y0</text>
<text x="50.3" y="191.9">Y1</text>
<text x="312.3" y="186.3">A7</text>
<text x="312.3" y="191.9">A8</text>
<text x="50.3" y="197.5">Y2</text>
<text x="312.3" y="197.5">COMMON</text>
<text x="50.3" y="203">Y3</text>
<text x="50.3" y="208.6">Y4</text>
<text x="50.3" y="214.1">Y5</text>
<text x="181" y="213.1">A</text>
<text x="50.3" y="219.7">Y6</text>
<text x="181" y="218.6">B</text>
<text x="50.3" y="225.2">Y7</text>
<text x="50.3" y="230.8">S0_S1_S2</text>
</g>
<g font-size="2.4" fill="#444">
<text x="50.8" y="23.3">8x 2k2 1% series resistors</text>
<text x="181.5" y="23.3">74HC4051 breakout: RETURN mux</text>
<text x="312.8" y="23.3">MCP6002 dual op-amp: two unity</text>
<text x="312.8" y="26.2">buffers</text>
<text x="312.8" y="78.4">8x 1M sense resistors</text>
<text x="50.8" y="89.5">8x BAT54S clamp pairs to +3V3</text>
<text x="50.8" y="92.4">/ GND</text>
<text x="181.5" y="106.2">1k0 1% source resistor (high</text>
<text x="181.5" y="109.1">range)</text>
<text x="181.5" y="139">47k 1% source resistor (low</text>
<text x="181.5" y="141.9">range)</text>
<text x="312.8" y="144.5">8x 47k to VMID (completes</text>
<text x="312.8" y="147.4">1M:47k dividers)</text>
<text x="50.8" y="166.8">74HC4051 breakout: DRIVE mux</text>
<text x="181.5" y="171.8">1k0 1% sense resistor (high</text>
<text x="181.5" y="174.7">range)</text>
<text x="181.5" y="204.6">47k 1% sense resistor (low</text>
<text x="181.5" y="207.5">range)</text>
</g>
<g font-size="2.4" fill="#7c3aed">
<text x="97.4" y="19.9">BARRIER</text>
<text x="359.4" y="74.9">BARRIER</text>
</g>
</svg>
